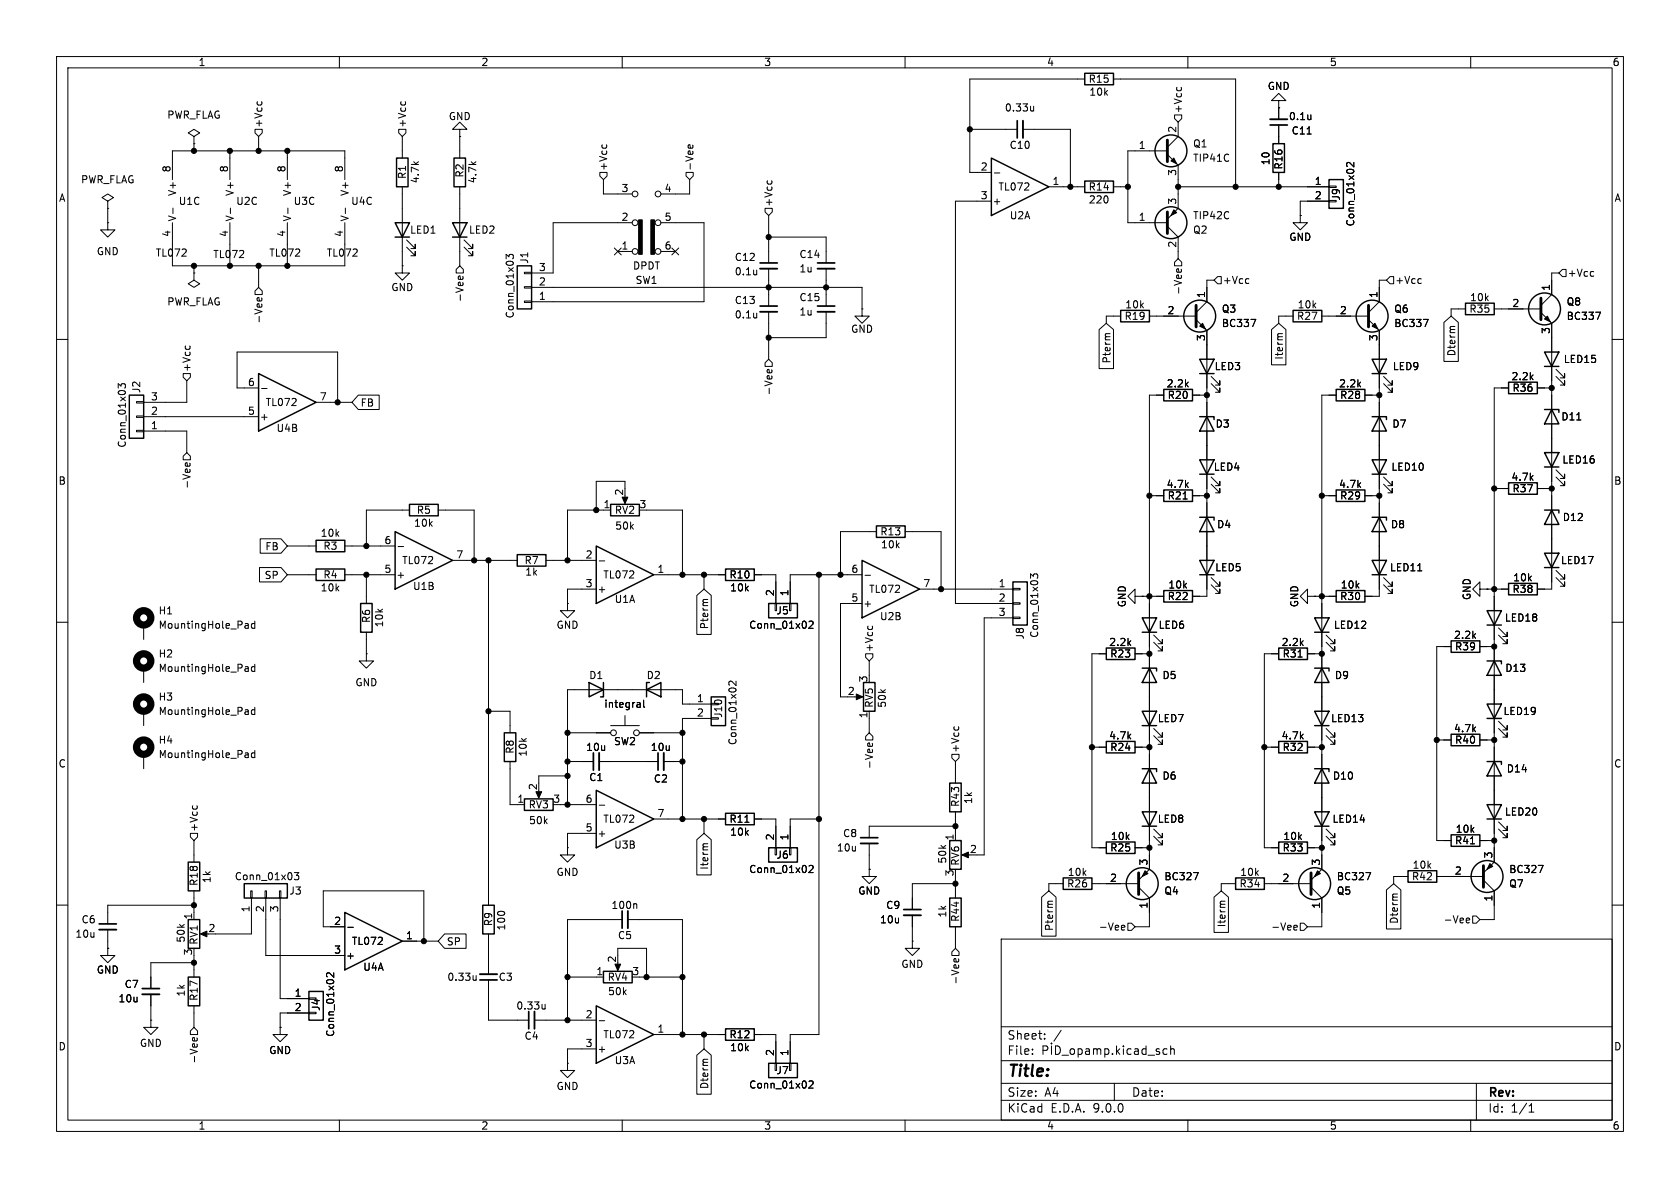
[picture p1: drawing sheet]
<svg xmlns="http://www.w3.org/2000/svg" width="297mm" height="210mm" viewBox="0 0 297 210" stroke-linecap="round" stroke-linejoin="round" font-family="sans-serif">
<g fill="none" stroke="#000" stroke-width=".18">
<path d="M10 10h277v190h-277zM12 12h273v186h-273zM45.5 18v.1M46.2 18l.1 .1M60 10v2M70.9 18v.1M71.6 18l.1 .1M110 10v2M160 10v2M182.7 18.8v.8M182.7 19.5l-.3 .1M191.8 14h-20.4v16.5h3.9"/>
<path d="M196.8 14h21.6v19M208.1 15.4l-.1 .2M208.8 15.4l.1 .2M210 10v2M226.1 17.8h1.2l-1.2-1.3-1.3 1.3h1.3v1.3M226.1 19.1h.1M226.1 19.1v2M260 10v2M19 39.4v1.2h1.3l-1.3 1.3-1.2-1.3h1.2M19 39.4h.1M19 35.6l1.1-.7-1.1-.6-1 .6 1 .7v1.2M19 36.8h.1"/>
<path d="M19 36.8v2.6M30.5 31.8v-5.1h30.5v5.1M30.5 39.4v7.6h30.5v-7.6M30.6 36.8v1M34.3 24.1l1-.6-1-.6-1 .6 1 .6v1.3M34.3 25.4h.1M34.3 25.4v1.3M40.6 26.7v5.1M40.6 39.4v7.6M40.7 36.8v1M45.1 22.9h1.3v.6l-.7 .6-.6-.6zM45.7 24.1v2.6"/>
<path d="M50.8 26.7v5.1M50.8 39.4v7.6M50.9 36.8v1M61.1 36.8v1M70.5 22.9h1.3v.6l-.7 .6-.6-.6zM71.1 24.1v3.8M71.1 33v14M81.3 22.9h1.2l-1.2-1.3-1.3 1.3h1.3v1.2M81.3 24.1h.1M81.3 24.1v3.8M81.3 33v14M106 30.5h1.3v.6l-.6 .7-.7-.7z"/>
<path d="M106.5 25.6l-.1 .1M106.7 31.8v2.5h5.1M107.2 25.6l.1 .1M111.8 39.4h-14v8.9h-3.8M116.8 39.4h7.7v13.9h-30.5M121.3 30.5h1.3v.6l-.7 .7-.6-.7zM121.7 26v-.3l.3-.1 .1 .6M121.9 31.8v2.5h-5.1M122.4 25.7l.1 .3M135.3 36.8h1.2v.7l-.6 .6-.6-.6zM135.7 31.9l-.1 .2M135.9 38.1v8.4"/>
<path d="M136.4 31.9l.1 .2M171.4 22.9h8.4M175.3 35.6h-6.4v71.1h10.2M175.8 30.6h1M180.8 22.9h8.4v10.1M185.4 33h6.4M196.8 33h2.6M206.4 26.7h-7v12.7h7M206.4 27.3l1.9 1.9v7.6l-1.9 1.9M207.6 20.3h1.3v.7l-.6 .6-.7-.6zM208.3 33h26.6M208.3 21.6v2.5l-1.9 1.9"/>
<path d="M226.1 22.1v3.3M226.1 30.5v2.5M229.9 38.1v1.3h1.2l-1.2 1.2-1.3-1.2h1.3M229.9 38.1h.1M231.1 23.7h.7M231.7 20.3v.9M231.7 21v.1M234.9 32.9h1.3v.2h-1.3zM234.9 35.4h1.3v.3h-1.3zM234.9 35.6h-5v2.5M239.3 28.7v.8l-.9-.8-.3 .3 .1 .4M34.3 48.3v1.2l1 .7-1 .6-1-.6 1-.7"/>
<path d="M34.3 48.3h.1M34.3 47v1.3M45.1 51.4l.6-.6 .7 .6v.7h-1.3zM45.5 53v-.3l.3-.1 .1 .6M45.7 47v3.8M46.2 52.7l.1 .3M71.1 47v1.3h1.3l-1.3 1.2-1.3-1.2h1.3M71.1 47h.1M71.9 43.7l1.5 1.5v-.7v.7h-.8M71.9 42.4l1.5 1.5v-.7v.7h-.8M81 49.2l.1-.3 .2-.1 .1 .6M81.3 47l.6 .6v.7h-1.3v-.7z"/>
<path d="M81.8 48.9l.1 .3M82 43.7l1.6 1.5v-.7v.7h-.8M82 42.4l1.6 1.5v-.7v.7h-.8M89.5 45.8v-.8l.5 .4 .1-.4h.5l.1 .2-.1 .6M92.7 53.2h1.3v.3h-1.3zM92.7 50.7h1.3v.2h-1.3zM92.7 48.1h1.3v.3h-1.3zM94 50.8h58.4v3.8M108.6 43.8l1.2 1.3M109.2 44.5h2.6M109.8 43.8l-1.2 1.3M116.8 44.5h2.6"/>
<path d="M118.8 43.8l1.2 1.3M120 43.8l-1.2 1.3M133.8 47.7v.9M133.8 55.4v.8M133.8 56.1h-.1M133.8 48.5h-.1M135.9 47.5v6.6M135.9 55.1v8.4M135.9 41.9h10.1v4.6M146 47.5v6.6M146 55.1v4.6h-10.1M152.4 54.6v1.3h1.3l-1.3 1.3-1.3-1.3h1.3"/>
<path d="M152.4 54.6h.1M194.3 58.3l1.3-1.1 1.3 1.1v6.9h-2.6zM196.3 59h-.7l-.2 .2M198.1 55.9h-2.5v1.3M203.2 55.9h8.3M206.4 40l1.9 1.9v3.8M208 47.9l.1-.3 .2-.1 .1 .6M208.3 45.7l.6 .7v.6h-1.3v-.6zM208.8 47.6l.1 .3M211.5 56.5l1.9 1.9v47h-2.6M214.6 49.5h-1.2v3.8l-1.9 1.9M215.3 48.9h.6v1.3h-.6l-.7-.7z"/>
<path d="M220.7 49.3h.1M220.8 50l-.1 .1M221.2 56.5h.8l-.5 1.2M224.8 58.3l1.3-1.1 1.2 1.1v6.2h-2.5zM226.7 59h-.6l-.2 .2M228.6 55.9h-2.5v1.3M233.7 55.9h8.2M241.9 56.5l1.9 1.9v47h-2.5M245.1 49.5h-1.3v3.8l-1.9 1.9M245.7 48.9h.7v1.3h-.7l-.6-.7zM251.1 49.3h.2M251.3 50l-.2 .1"/>
<path d="M251.6 56.5h.9l-.6 1.2M255.3 57l1.2-1.1 1.3 1.1v6.9h-2.5zM257.2 57.7l-.8 .1M259.1 54.6h-2.6v1.3M264.2 54.6h8.2M272.4 55.2l1.9 2v46.9h-2.5M275.6 48.3h-1.3v3.8l-1.9 1.9M276.2 47.6h.7v1.3h-.7l-.6-.6zM281.6 48l.1 .1M281.7 48.8h-.1M282.1 55.2h.9l-.6 1.3M10 60h2"/>
<path d="M20.9 68.6v-.8l.5 .5 .1-.4h.5l.2 .2-.2 .5M24.1 76.1h1.3v.2h-1.3zM24.1 73.5h1.3v.3h-1.3zM24.1 71h1.3v.2h-1.3zM25.4 73.7h20.3M25.4 76.2h7.6v3.8M32.4 66h1.3v.7l-.7 .6-.6-.6zM32.8 61.2v.1M33 67.3v3.8h-7.6M33.5 61.2l.1 .1M45.7 68.6h-3.8v-6.4h17.8v8.9M46.2 68.7h1"/>
<path d="M55.9 71.1h6.3M63.3 69.8h3.7v2.6h-3.7l-1.1-1.3zM135.6 65.7l.1-.3 .2-.1 .1 .6M135.9 63.5l.6 .6v.7h-1.2v-.7zM136.4 65.4l.1 .3M205.7 69.9h-2.5v83.8l-1.9 1.9M210.8 69.9h2.6M214.1 67.8l1.5 1.5v-.7v.7h-.7M214.1 66.5l1.5 1.6v-.8v.8h-.7M236.2 69.9h-2.5v83.8l-1.9 1.9M241.3 69.9h2.5M244.6 67.8l1.5 1.5v-.7v.7h-.7"/>
<path d="M244.6 66.5l1.5 1.6v-.8v.8h-.7M266.7 68.6h-2.5v83.8l-1.9 1.9M271.8 68.6h2.5M275.1 66.5l1.5 1.6v-.8v.8h-.8M275.1 65.3l1.5 1.5v-.8v.8h-.8M278.8 74.2h.7M285 60h2M32.8 82.2v-.3l.3-.1 .1 .6M33 80l.7 .6v.7h-1.3v-.7zM33.5 81.9l.1 .3M46 95.2h3.7l1.1 1.3-1.1 1.3h-3.7zM50.8 96.5h5.1"/>
<path d="M61 96.5h8.8M70.4 96.6h.9M72.4 90.2h-7.6v6.3M77.5 90.2h6.3v8.9M80 99.1h11.4M86.4 99.1v60.9M96.5 99.1h8.9M105.9 99.2h1M107.9 90.2h-7.6v8.9M110.5 86.4v-1.3h-5.1v5.1M110.5 87.6v1M114.3 90.2h6.3v11.4"/>
<path d="M154.9 94h-6.3v7.6M160 94h6.4v10.1M203.2 87.6h2.5M209.2 88.2h.7M210.8 87.6h2.6M214.1 85.6l1.5 1.5v-.7v.7h-.7M214.1 84.3l1.5 1.6v-.8v.8h-.7M233.7 87.6h2.5M241.3 87.6h2.5M244.6 85.6l1.5 1.5v-.7v.7h-.7M244.6 84.3l1.5 1.6v-.8v.8h-.7M264.2 86.4h2.5"/>
<path d="M271.8 86.4h2.5M275.1 84.3l1.5 1.6v-.8v.8h-.8M275.1 83.1l1.5 1.5v-.8v.8h-.8M10 110h2M25.4 110.5v2.5M25.4 118.1v2.6M43.5 110.2l.3 .1 .1 .8M43.5 117.8l.3 .1 .1 .8M43.9 111l-.4 .1M43.9 118.6l-.4 .1M43.9 118.1l-.4 .1M43.9 110.5l-.4 .1"/>
<path d="M45 110.3l-.3-.1-.3 .3 .2 .5h.4M45 117.9l-.3-.1-.3 .3 .2 .5h.4M45 109.8v1.3M45 117.4v1.3M45.9 100.3h3.8l1.1 1.3-1.1 1.3h-3.8zM50.8 101.6h5.1M61 101.6h8.8M64.8 115.6v1.2h1.2l-1.2 1.3-1.3-1.3h1.3M64.8 115.6h.1M64.8 101.6v5.1M64.8 111.8v3.8M100.3 106.7v1.3h1.3l-1.3 1.2-1.2-1.2h1.2"/>
<path d="M100.3 106.7h.1M105.4 104.1h-5.1v2.6M115.6 101.6h12.7M123.2 105.3l1.3-1.2 1.2 1.2v6.8h-2.5zM124.5 101.6v2.5M125.1 106h-.6l-.2 .2M133.3 101.6h3.9v5.1M137 106.7h.3v1.3h-.3zM139.6 106.7h.2v1.3h-.2zM143 109.9l.5-.1 .3 .4-.8 .9h.8M144.8 101.6v81.3h-5.1v5.1M152.4 101.6h-12.7v5.1"/>
<path d="M152.4 106.7h-3.8v16.5h1.3M152.9 101.7h1M153 115.6h1.3v.6l-.6 .6-.7-.6zM153.5 110.7l-.1 .1M153.7 116.8v2.6M154.2 110.7v.1M162.6 104.1h16.5M179.1 104h1.2v.3h-1.2zM179.1 106.6h1.2v.2h-1.2zM179.1 109.1h1.2v.2h-1.2zM179.1 109.2h-5.1v41.9h-1.3M182.2 102.2v-.8l.5 .5 .1-.4h.5l.2 .2-.2 .5"/>
<path d="M195.6 115.6h-2.6v34.3h2.6M200.7 105.4v-1.3l-1.3 1.3 1.3 1.3v-1.3h1.2M200.7 115.6h2.5M201.9 105.4h.1M201.9 105.4h3.8M204 113.5l1.5 1.6v-.8v.8h-.8M204 112.3l1.5 1.5v-.8v.8h-.8M214.1 103.4l1.5 1.5v-.8v.8h-.7M214.1 102.1l1.5 1.5v-.7v.7h-.7M226.1 115.6h-2.6v34.3h2.6M229.5 116.1h.7M231.1 105.4v-1.3l-1.2 1.3 1.2 1.3v-1.3h1.3"/>
<path d="M231.1 115.6h2.6M232.4 105.4h.1M232.4 105.4h3.8M234.4 113.5l1.6 1.6v-.8v.8h-.8M234.4 112.3l1.6 1.5v-.8v.8h-.8M244.6 103.4l1.5 1.5v-.8v.8h-.7M244.6 102.1l1.5 1.5v-.7v.7h-.7M250.6 100.9h.8M256.5 114.3h-2.5v34.3h2.5M261.6 104.1v-1.2l-1.3 1.2 1.3 1.3v-1.3h1.3M261.6 114.3h2.6M262.9 104.1h.1"/>
<path d="M262.9 104.1h3.8M264.9 112.3l1.5 1.5v-.8v.8h-.7M264.9 111l1.5 1.5v-.7v.7h-.7M275.1 102.1l1.5 1.5v-.7v.7h-.8M275.1 100.8l1.5 1.6v-.8v.8h-.8M285 110h2M25.4 125.7v2.6M25.4 133.4v2.5M43.5 125.5h.3l.1 .8M43.5 133.1h.3l.1 .8M43.9 133.9h-.4M43.9 133.4h-.4"/>
<path d="M43.9 126.2l-.4 .1M43.9 125.8h-.4M45 125.5h-.3l-.3 .2 .2 .5h.4M45 133.1h-.3l-.3 .2 .2 .6h.4M45 125v1.3M45 132.7v1.2M86.4 125.7h3.8v3.8M90.2 134.6v7.6h2.5M95.2 139.7v1M100.3 134.6h4.6M100.3 129.5h7.6M100.3 137.2h-5.1v1.2"/>
<path d="M105.9 134.6h10.4M107.9 128.3h5.1M110.5 126.5v1.8M113 124.2l.2 .2v.6M113 129.5h7.6M113.2 125h-.4M113.2 124.5l-.4 .1M113.8 123.8v1.1l.2 .1M117.3 134.6h3.3M125.7 124.3h1.3v.3h-1.3zM125.7 126.9h1.3v.2h-1.3zM125.7 124.5h-5.1v-2.6h-20.3v20.3"/>
<path d="M125.7 127h-5.1v17.8M130.1 120.4v.8l-.9-.8-.4 .2 .2 .5M151.1 123.2h1M153.4 131.8l.1-.4 .2-.1 .1 .6M153.7 129.5l.6 .7v.6h-1.3v-.6zM153.7 125.7v3.8M154.2 131.4v.4M168.3 133.4h1.2v.6l-.6 .6-.6-.6zM168.7 128.5l-.1 .1M168.9 134.6v3.8M169.4 128.5l.1 .1M193 132.1h2.6"/>
<path d="M200.7 132.1h2.5M204 130l1.5 1.6v-.8v.8h-.8M204 128.8l1.5 1.5v-.8v.8h-.8M223.5 132.1h2.6M231.1 132.1h2.6M234.4 130l1.6 1.6v-.8v.8h-.8M234.4 128.8l1.6 1.5v-.8v.8h-.8M254 130.8h2.5M261.6 130.8h2.6M264.9 128.8l1.5 1.5v-.8v.8h-.7M264.9 127.5l1.5 1.5v-.7v.7h-.7M33.7 147.3h1.2v.7l-.6 .6-.6-.6z"/>
<path d="M34.1 142.4l-.1 .2M34.3 148.6v3.8M34.3 157.5v5.1M34.8 142.4l.1 .2M44.3 157.5h.3v1.3h-.3zM44.4 158.8v6.3h-6.3M46.9 157.5h.2v1.3h-.2zM47 158.8v10.1h14M49.4 157.5h.3v1.3h-.3zM49.5 158.8v17.7h5.1M52 154.2h.8l-.4 .5 .4 .2v.5l-.2 .1-.6-.1M99.1 142.2h6.3"/>
<path d="M100.3 149.9v1.2h1.3l-1.3 1.3-1.2-1.3h1.2M100.3 149.9h.1M105.4 147.3h-5.1v2.6M105.9 142.3h1M112.4 159.8l.2 .1v.7M115.6 144.8h12.7M123.2 148.4l1.3-1.1 1.2 1.1v6.3h-2.5zM124.5 144.8v2.5M125.1 149.2h-.6l-.2 .1M131.7 145.4h.7M133.3 144.8h3.9v5.1M137 149.9h.3v1.2h-.3z"/>
<path d="M139.6 149.9h.2v1.2h-.2zM143 153.1l.5-.1 .3 .3-.8 .9h.8M144.8 144.8h-5.1v5.1M153.7 153.7v1.2h1.2l-1.2 1.3-1.3-1.3h1.3M153.7 153.7h.1M153.7 149.1v4.6M168.9 146.1h-15.2v2M168.9 156.2h-7.6v4.6M168.9 143.5v5.1M168.9 154.9v3.9M170.4 151.1h1M184.1 158.6l1.3-1.1 1.3 1.1v6.9h-2.6z"/>
<path d="M186.1 159.3h-.7l-.2 .2M188 156.2h-2.6v1.3M193 156.2h8.3M200.7 149.9h2.5M201.3 156.8l1.9 2v5h-2.5M204 147.8l1.5 1.6v-.8v.8h-.8M204 146.6l1.5 1.5v-.8v.8h-.8M211 154.2h.8l-.5 1.3M214.6 158.6l1.3-1.1 1.3 1.1v6.2h-2.6zM216.6 159.3h-.7l-.2 .2M218.4 156.2h-2.5v1.3M223.5 156.2h8.3"/>
<path d="M231.1 149.9h2.6M231.8 156.8l1.9 2v5h-2.6M234.4 147.8l1.6 1.6v-.8v.8h-.8M234.4 146.6l1.6 1.5v-.8v.8h-.8M241.5 154.2h.8l-.5 1.3M245.1 157.3l1.3-1.1 1.3 1.1v6.9h-2.6zM247.1 158l-.8 .1M248.9 154.9h-2.5v1.3M254 154.9h8.3M260 149.2h.7M261.6 148.6h2.6M262.3 155.6l1.9 1.9v5.1h-2.6"/>
<path d="M264.9 146.6l1.5 1.5v-.8v.8h-.7M264.9 145.3l1.5 1.5v-.7v.7h-.7M272 153h.8l-.5 1.2M10 160h2M19 167.6v1.3h1.3l-1.3 1.3-1.2-1.3h1.2M19 167.6h.1M19 164.3v3.3M26.7 175.8v4.5M34.3 168.9v3.8M34.3 177.8v3.8M34.3 170.2h-7.6v4.6M34.3 160h-15.3v3.3"/>
<path d="M35.8 165.1h1M54.6 176.4h1.3v.3h-1.3zM54.6 178.9h1.3v.3h-1.3zM54.6 179.1h-5.1v2.5M59 172v.8l-.9-.8-.4 .2 .2 .5M61 163.8h-3.9v-6.3h17.8v8.9M61.5 163.9h1M71.1 166.4h6.4M78.6 165.1h3.8v2.5h-3.8l-1.1-1.2zM84.2 172.5v.8M84.2 173.2l-.4 .1M86.4 165.1v7.1"/>
<path d="M86.4 173.2v7.1h7.1M96.4 177.5v.9M96.4 178.3l-.4 .1M100.3 172.7h6.4M109.2 168.9v-1.3h5.1v5.1M109.2 170.2v1M110 162.6h-9.7v17.7M111 162.6h9.6v20.3M113 172.7h7.6M161.3 166.4v1.2h1.3l-1.3 1.3-1.3-1.3h1.3M161.3 166.4h.1M161.3 161.8v4.6"/>
<path d="M168.6 169.9l.1-.4 .2-.1 .2 .6M168.9 167.6l.6 .7v.6h-1.2v-.6zM168.9 163.8v3.8M169.4 169.5l.1 .4M177 166h108v32h-108zM198.4 163.6h.4l.1 .3-.6 .1M198.8 164.3l-.4 .1M199.4 163.2h.6l.7 .6-.7 .7h-.6zM228.9 163.6h.4v.3l-.6 .1M229.3 164.3l-.4 .1M229.9 163.2h.6l.6 .6-.6 .7h-.6zM259.4 162.3l.4 .1v.2l-.6 .1"/>
<path d="M259.8 163.1h-.4M260.3 161.9h.7l.6 .7-.6 .6h-.7zM285 160h2M26.7 180.3v1.3h1.2l-1.2 1.3-1.3-1.3h1.3M26.7 180.3h.1M34 183.8l.1-.3 .2-.1 .1 .6M34.3 181.6l.6 .6v.7h-1.2v-.7zM34.8 183.5l.1 .3M49.5 181.6v1.3h1.3l-1.3 1.3-1.2-1.3h1.2M49.5 181.6h.1M60 198v2M94.5 180.3h10.9"/>
<path d="M100.3 188v1.2h1.3l-1.3 1.3-1.2-1.3h1.2M100.3 188h.1M105.4 185.4h-5.1v2.6M105.9 180.4h1M110 198v2M115.6 182.9h12.7M123.2 186.5l1.3-1.1 1.2 1.1v6.9h-2.5zM124.5 182.9v2.5M125.1 187.3h-.8M133.3 182.9h3.9v5.1M137 188h.3v1.2h-.3zM139.6 188h.2v1.2h-.2z"/>
<path d="M143 191.2l.5-.1 .3 .3-.8 .9h.8M160 198v2M177 194.5h108M177 191.5h108M177 187.5h108M177 181.5h108M182.5 186.3v.1M182.5 185.5v.1M184.4 185.7l.7-.1 .1-.2v-.4l-.2-.1h-.6v1.5M184.7 183.6v.1M184.7 182.8v.1M185.9 184.9v1.5"/>
<path d="M186.6 184.9a.76 .76 0 0 1 .9 .7 .76 .76 0 0 1-.9 .8zM187.6 182.1l-1.3 2M187.7 186.5h1.2M189.3 185.5l.4-.1 .3 .3v.4l-.3 .3-.4-.1-.1-.2v-.4zM190.6 185.5l.4-.1 .3 .3v.4l-.1 .2h-.6M190.6 185.4v1.5M192 185.5h.5l.1 .9M192.6 185.8h-.5a.29 .29 0 0 0-.2 .3 .29 .29 0 0 0 .2 .3l.5-.1M193.3 185.5l.4-.1 .3 .2M193.3 185.4v1M194 185.6l.2-.2 .3 .1 .1 .9M194 185.6v.8"/>
<path d="M195.3 185.5l.4-.1 .3 .3v.4l-.1 .2h-.6M195.3 185.4v1.5M196.7 186.3v.1M197 191.5v3M197.4 184.9v1.5M197.5 185.8l.5 .6M198 185.4l-.6 .6M198.6 184.9v.1M198.6 185.4v1M200 185.5l-.5-.1-.3 .3v.4l.2 .2h.6M200.6 185.5h.6v.9M201.2 185.8h-.5a.29 .29 0 0 0-.2 .3 .29 .29 0 0 0 .2 .3l.5-.1"/>
<path d="M202.6 185.5l-.4-.1-.3 .3v.4l.1 .2h.6M202.6 184.9v1.5M203 186.5h1.1M205 185.5l-.4-.1-.2 .2 .1 .2 .5 .2v.3h-.6M206.3 185.5l-.4-.1-.3 .3v.4l.1 .2h.6M207 185.5l.2-.1 .3 .1 .1 .9M207 184.9v1.5M210 198v2M260 198v2M261 191.5v6.5M270.3 196.6h.9M270.3 195.5l.4-.4v1.5"/>
<circle cx="112.3" cy="39.4" r=".51"/>
<circle cx="112.3" cy="34.3" r=".51"/>
<circle cx="116.3" cy="39.4" r=".51"/>
<circle cx="116.3" cy="34.3" r=".51"/>
<circle cx="112.3" cy="44.5" r=".51"/>
<circle cx="116.3" cy="44.5" r=".51"/>
<circle cx="108.5" cy="129.5" r=".51"/>
<circle cx="112.5" cy="129.5" r=".51"/>
</g>
<g fill="none" stroke="#000" stroke-width=".25">
<path d="M191.8 13h5v2h-5zM69.8 39.4h2.6l-1.3 2.5zM70.1 27.9h2v5.1h-2zM80 39.4h2.5l-1.2 2.5zM80.3 27.9h2v5.1h-2zM175.3 27.9l10.1 5.1-10.1 5.1zM191.8 32h5v2h-5zM225 25.4h2.1v5.1h-2.1zM234.9 31.8h2.6v5h-2.6zM69.8 41.9h2.6M80 41.9h2.5M91.4 47h2.6v7.6h-2.6z"/>
<path d="M198.1 54.9h5.1v2h-5.1zM228.6 54.9h5.1v2h-5.1zM259.1 53.6h5.1v2h-5.1zM22.9 69.9h2.5v7.6h-2.5zM45.7 66l10.2 5.1-10.2 5.1zM205.7 68.8h5.1v2.1h-5.1zM212.1 73.7h2.5v.5M212.1 63.5h2.5l-1.2 2.5zM212.1 66h2.5M213.4 73.7l1.2 2.5h-2.5zM236.2 68.8h5.1v2.1h-5.1zM242.6 73.7h2.5v.5"/>
<path d="M242.6 63.5h2.5l-1.3 2.5zM242.6 66h2.5M243.8 73.7l1.3 2.5h-2.5zM266.7 67.6h5.1v2h-5.1zM273 62.2h2.6l-1.3 2.6zM273 72.4h2.6v.5M273 64.8h2.6M274.3 72.4l1.3 2.5h-2.6zM55.9 95.5h5.1v2h-5.1zM69.8 94l10.2 5.1-10.2 5zM72.4 89.2h5.1v2h-5.1zM91.4 98h5.1v2.1h-5.1z"/>
<path d="M105.4 96.5l10.2 5.1-10.2 5.1zM107.9 89.2h5.1v2h-5.1zM152.4 99.1l10.2 5-10.2 5.1zM154.9 93h5.1v2h-5.1zM205.7 86.6h5.1v2h-5.1zM212.1 91.4h2.5v.5M212.1 81.3h2.5l-1.2 2.5zM212.1 99.1h2.5l-1.2 2.5zM212.1 83.8h2.5M213.4 91.4l1.2 2.6h-2.5zM236.2 86.6h5.1v2h-5.1zM242.6 99.1h2.5l-1.3 2.5z"/>
<path d="M242.6 91.4h2.5v.5M242.6 81.3h2.5l-1.3 2.5zM242.6 83.8h2.5M243.8 91.4l1.3 2.6h-2.5zM266.7 85.3h5.1v2.1h-5.1zM273 90.2h2.6v.5M273 97.8h2.6l-1.3 2.5zM273 80h2.6l-1.3 2.6zM273 82.6h2.6M274.3 90.2l1.3 2.5h-2.6zM55.9 100.6h5.1v2h-5.1zM63.8 106.7h2v5.1h-2z"/>
<path d="M128.3 100.6h5v2h-5zM135.9 106.7h5.1v2.5h-5.1zM179.1 102.9h2.5v7.6h-2.5zM195.6 114.6h5.1v2h-5.1zM201.9 118.1h2.6v.5M201.9 109.2h2.6l-1.3 2.6zM201.9 111.8h2.6M203.2 118.1l1.3 2.6h-2.6zM205.7 104.4h5.1v2h-5.1zM212.1 101.6h2.5M226.1 114.6h5v2h-5zM232.4 109.2h2.5l-1.2 2.6z"/>
<path d="M232.4 118.1h2.5v.5M232.4 111.8h2.5M233.7 118.1l1.2 2.6h-2.5zM236.2 104.4h5.1v2h-5.1zM242.6 101.6h2.5M256.5 113.3h5.1v2h-5.1zM262.9 108h2.5l-1.2 2.5zM262.9 116.8h2.5v.5M262.9 110.5h2.5M264.2 116.8l1.2 2.6h-2.5zM266.7 103.1h5.1v2.1h-5.1zM273 100.3h2.6"/>
<path d="M89.2 129.5h2v5.1h-2zM104.1 120.7l2.6 1.2-2.6 1.3zM105.4 139.7l10.2 5.1-10.2 5.1zM106.7 120.7v2.5h-.5M114.3 121.9l2.5-1.2v2.5zM114.8 120.7h-.5v2.5M125.7 123.2h2.6v5.1h-2.6zM152.7 120.7h2v5h-2zM167.9 138.4h2v5.1h-2zM195.6 131.1h5.1v2h-5.1zM201.9 125.7h2.6l-1.3 2.6zM201.9 135.9h2.6v.5"/>
<path d="M201.9 128.3h2.6M203.2 135.9l1.3 2.5h-2.6zM226.1 131.1h5v2h-5zM232.4 135.9h2.5v.5M232.4 125.7h2.5l-1.2 2.6zM232.4 128.3h2.5M233.7 135.9l1.2 2.5h-2.5zM256.5 129.8h5.1v2h-5.1zM262.9 134.6h2.5v.5M262.9 124.5h2.5l-1.2 2.5zM262.9 127h2.5M264.2 134.6l1.2 2.6h-2.5z"/>
<path d="M33.3 152.4h2v5.1h-2zM43.2 156.2h7.6v2.6h-7.6zM92.7 141.2h5.1v2.1h-5.1zM128.3 143.8h5v2h-5zM135.9 149.9h5.1v2.5h-5.1zM167.9 148.6h2v5.1h-2zM167.9 158.8h2v5h-2zM188 155.2h5v2h-5zM195.6 148.8h5.1v2.1h-5.1zM201.9 143.5h2.6l-1.3 2.6zM201.9 146.1h2.6M218.4 155.2h5.1v2h-5.1z"/>
<path d="M226.1 148.8h5v2.1h-5zM232.4 143.5h2.5l-1.2 2.6zM232.4 146.1h2.5M248.9 153.9h5.1v2.1h-5.1zM256.5 147.6h5.1v2h-5.1zM262.9 142.2h2.5l-1.2 2.6zM262.9 144.8h2.5M33.3 172.7h2v5.1h-2zM33.3 162.6h2v5h-2zM54.6 175.3h2.5v5h-2.5zM61 161.3l10.1 5.1-10.1 5.1zM85.3 160h2.1v5.1h-2.1z"/>
<path d="M105.4 177.8l10.2 5.1-10.2 5.1zM106.7 171.7h5.1v2h-5.1zM128.3 181.9h5v2h-5zM135.9 188h5.1v2.5h-5.1z"/>
<circle cx="207" cy="26.7" r="2.82"/>
<circle cx="207" cy="39.4" r="2.82"/>
<circle cx="212.1" cy="55.9" r="2.82"/>
<circle cx="242.6" cy="55.9" r="2.82"/>
<circle cx="273" cy="54.6" r="2.82"/>
<circle cx="201.9" cy="156.2" r="2.82"/>
<circle cx="232.4" cy="156.2" r="2.82"/>
<circle cx="262.9" cy="154.9" r="2.82"/>
</g>
<g fill="#000" stroke="#000" stroke-width=".18">
<path d="M207 28.4l.5-.5 .5 1.1zM207.5 37.1l.5 .5-1 .5zM112.9 38.9h.6v6.1h-.6zM115.1 38.9h.6v6.1h-.6zM212.1 57.7l.5-.5 .5 1zM243.1 57.2l.5 1-1-.5zM273 56.4l.6-.5 .5 1zM110 87.9h1l-.5 1.1zM151.4 122.7l1.1 .5-1.1 .5zM94.7 140h1.1l-.6 1.1zM170.1 151.1l1.1-.5v1zM202.4 153.9l.5 .5-1 .5z"/>
<path d="M232.9 153.9l.5 .5-1 .5zM263.4 152.7l.5 .5-1 .5zM35.4 165.1l1.2-.5v1zM108.7 170.4h1l-.5 1.2z"/>
<circle cx="34.3" cy="26.7" r=".46"/>
<circle cx="40.6" cy="26.7" r=".46"/>
<circle cx="45.7" cy="26.7" r=".46"/>
<circle cx="50.8" cy="26.7" r=".46"/>
<circle cx="171.4" cy="22.9" r=".46"/>
<circle cx="189.2" cy="33" r=".46"/>
<circle cx="199.4" cy="33" r=".46"/>
<circle cx="208.3" cy="33" r=".46"/>
<circle cx="218.4" cy="33" r=".46"/>
<circle cx="226.1" cy="33" r=".46"/>
<circle cx="34.3" cy="47" r=".46"/>
<circle cx="40.6" cy="47" r=".46"/>
<circle cx="45.7" cy="47" r=".46"/>
<circle cx="50.8" cy="47" r=".46"/>
<circle cx="135.9" cy="41.9" r=".46"/>
<circle cx="135.9" cy="59.7" r=".46"/>
<circle cx="135.9" cy="50.8" r=".46"/>
<circle cx="146" cy="50.8" r=".46"/>
<circle cx="59.7" cy="71.1" r=".46"/>
<circle cx="213.4" cy="69.9" r=".46"/>
<circle cx="243.8" cy="69.9" r=".46"/>
<circle cx="274.3" cy="68.6" r=".46"/>
<circle cx="64.8" cy="96.5" r=".46"/>
<circle cx="83.8" cy="99.1" r=".46"/>
<circle cx="86.4" cy="99.1" r=".46"/>
<circle cx="100.3" cy="99.1" r=".46"/>
<circle cx="105.4" cy="90.2" r=".46"/>
<circle cx="203.2" cy="87.6" r=".46"/>
<circle cx="213.4" cy="87.6" r=".46"/>
<circle cx="233.7" cy="87.6" r=".46"/>
<circle cx="243.8" cy="87.6" r=".46"/>
<circle cx="264.2" cy="86.4" r=".46"/>
<circle cx="274.3" cy="86.4" r=".46"/>
<circle cx="64.8" cy="101.6" r=".46"/>
<circle cx="120.6" cy="101.6" r=".46"/>
<circle cx="124.5" cy="101.6" r=".46"/>
<circle cx="144.8" cy="101.6" r=".46"/>
<circle cx="148.6" cy="101.6" r=".46"/>
<circle cx="166.4" cy="104.1" r=".46"/>
<circle cx="203.2" cy="105.4" r=".46"/>
<circle cx="203.2" cy="115.6" r=".46"/>
<circle cx="233.7" cy="105.4" r=".46"/>
<circle cx="233.7" cy="115.6" r=".46"/>
<circle cx="264.2" cy="104.1" r=".46"/>
<circle cx="264.2" cy="114.3" r=".46"/>
<circle cx="86.4" cy="125.7" r=".46"/>
<circle cx="100.3" cy="129.5" r=".46"/>
<circle cx="100.3" cy="134.6" r=".46"/>
<circle cx="100.3" cy="137.2" r=".46"/>
<circle cx="120.6" cy="134.6" r=".46"/>
<circle cx="120.6" cy="129.5" r=".46"/>
<circle cx="193" cy="132.1" r=".46"/>
<circle cx="203.2" cy="132.1" r=".46"/>
<circle cx="223.5" cy="132.1" r=".46"/>
<circle cx="233.7" cy="132.1" r=".46"/>
<circle cx="254" cy="130.8" r=".46"/>
<circle cx="264.2" cy="130.8" r=".46"/>
<circle cx="100.3" cy="142.2" r=".46"/>
<circle cx="120.6" cy="144.8" r=".46"/>
<circle cx="124.5" cy="144.8" r=".46"/>
<circle cx="144.8" cy="144.8" r=".46"/>
<circle cx="168.9" cy="156.2" r=".46"/>
<circle cx="168.9" cy="146.1" r=".46"/>
<circle cx="203.2" cy="149.9" r=".46"/>
<circle cx="233.7" cy="149.9" r=".46"/>
<circle cx="264.2" cy="148.6" r=".46"/>
<circle cx="34.3" cy="170.2" r=".46"/>
<circle cx="34.3" cy="160" r=".46"/>
<circle cx="74.9" cy="166.4" r=".46"/>
<circle cx="100.3" cy="172.7" r=".46"/>
<circle cx="114.3" cy="172.7" r=".46"/>
<circle cx="120.6" cy="172.7" r=".46"/>
<circle cx="100.3" cy="180.3" r=".46"/>
<circle cx="120.6" cy="182.9" r=".46"/>
<circle cx="124.5" cy="182.9" r=".46"/>
</g>
<g fill="none" stroke="#000" stroke-width=".3">
<path d="M179.8 21.3v3.1M224.5 22.1h3.1M134.4 54.1h3M134.4 46.5h3M144.5 54.1h3.1M144.5 46.5h3.1M104.9 133.1v3M116.3 133.1v3M152.1 148.1h3.1M17.5 163.3h3.1M25.1 174.8h3.1M84.8 173.2h3.1"/>
<path d="M93.5 178.8v3.1M110 161v3.1M159.8 160.8h3"/>
</g>
<g fill="none" stroke="#000" stroke-width=".33">
<path d="M180.8 21.3v3.1M224.5 21.1h3.1M134.4 55.1h3M134.4 47.5h3M144.5 55.1h3.1M144.5 47.5h3.1M105.9 133.1v3M117.3 133.1v3M152.1 149.1h3.1M17.5 164.3h3.1M25.1 175.8h3.1M84.8 172.2h3.1"/>
<path d="M94.5 178.8v3.1M111 161v3.1M159.8 161.8h3"/>
</g>
<path d="M206.4 24.8v3.8M206.4 37.5v3.8M211.5 54v3.8M241.9 54v3.8M272.4 52.7v3.8M201.3 154.3v3.8M231.8 154.3v3.8M262.3 153v3.8" fill="none" stroke="#000" stroke-width=".51"/>
<g fill="none" stroke="#000" stroke-width="1.3">
<circle cx="25.4" cy="109.2" r="1.27"/>
<circle cx="25.4" cy="116.8" r="1.27"/>
<circle cx="25.4" cy="124.5" r="1.27"/>
<circle cx="25.4" cy="132.1" r="1.27"/>
</g>
<text font-size="2.8" x="178" y="190.9">Title:</text>
<g font-size="2.1">
<text x="178" y="184">Sheet:</text>
<text x="186.2" y="184">/</text>
<text x="178" y="186.7">File:</text>
<text x="178" y="196.9">KiCad</text>
<text x="178" y="194.1">Size:</text>
<text x="184.7" y="194.1">A4</text>
<text x="185.7" y="196.9">E.D.A.</text>
<text x="193.3" y="196.9">9.0.0</text>
<text x="200" y="194.1">Date:</text>
<text x="263" y="194.3">Rev:</text>
<text x="263" y="196.9">Id:</text>
<text x="267.1" y="196.9">1/1</text>
</g>
<g font-size="1.8">
<text x="35" y="11.9">1</text>
<text x="85" y="11.9">2</text>
<text x="135" y="11.9">3</text>
<text x="185" y="11.9">4</text>
<text x="235" y="11.9">5</text>
<text x="285" y="11.9">6</text>
<text x="192.4" y="14.8">R15</text>
<text x="192.5" y="17.1">10k</text>
<text x="224" y="16.1">GND</text>
<text x="29.5" y="21.2">PWR_FLAG</text>
<text x="46.6" y="22.7" transform="rotate(-90 46.6 22.7)">+Vcc</text>
<text x="72" y="22.7" transform="rotate(-90 72 22.7)">+Vcc</text>
<text x="79.2" y="21.4">GND</text>
<text x="177.6" y="19.9">0.33u</text>
<text x="208" y="23.6" transform="rotate(-90 208 23.6)">2</text>
<text x="209.1" y="20.1" transform="rotate(-90 209.1 20.1)">+Vcc</text>
<text x="227.8" y="21.4">0.1u</text>
<text x="228.3" y="24">C11</text>
<text x="178.4" y="26.5">C10</text>
<text x="201.2" y="26.4">1</text>
<text x="210.8" y="26.3">Q1</text>
<text x="210.8" y="28.8">TIP41C</text>
<text x="224.6" y="29.3" transform="rotate(-90 224.6 29.3)">10</text>
<text x="10.3" y="35.9">A</text>
<text x="14.2" y="32.6">PWR_FLAG</text>
<text x="30.2" y="30.6" transform="rotate(-90 30.2 30.6)">8</text>
<text x="31.3" y="34.7" transform="rotate(-90 31.3 34.7)">V+</text>
<text x="40.4" y="30.6" transform="rotate(-90 40.4 30.6)">8</text>
<text x="41.5" y="34.7" transform="rotate(-90 41.5 34.7)">V+</text>
<text x="50.5" y="30.6" transform="rotate(-90 50.5 30.6)">8</text>
<text x="51.7" y="34.7" transform="rotate(-90 51.7 34.7)">V+</text>
<text x="60.7" y="30.6" transform="rotate(-90 60.7 30.6)">8</text>
<text x="61.8" y="34.7" transform="rotate(-90 61.8 34.7)">V+</text>
<text x="72" y="31.7" transform="rotate(-90 72 31.7)">R1</text>
<text x="74.3" y="32.5" transform="rotate(-90 74.3 32.5)">4.7k</text>
<text x="82.1" y="31.5" transform="rotate(-90 82.1 31.5)">R2</text>
<text x="84.4" y="32.5" transform="rotate(-90 84.4 32.5)">4.7k</text>
<text x="107.5" y="30.3" transform="rotate(-90 107.5 30.3)">+Vcc</text>
<text x="109.8" y="34">3</text>
<text x="117.4" y="34">4</text>
<text x="122.8" y="30.3" transform="rotate(-90 122.8 30.3)">-Vee</text>
<text x="173.3" y="35.3">3</text>
<text x="173.3" y="30.2">2</text>
<text x="176.4" y="33.9">TL072</text>
<text x="186" y="32.8">1</text>
<text x="192.4" y="33.9">R14</text>
<text x="208" y="31.2" transform="rotate(-90 208 31.2)">3</text>
<text x="226.9" y="30.1" transform="rotate(-90 226.9 30.1)">R16</text>
<text x="232.3" y="32.8">1</text>
<text x="232.3" y="35.3">2</text>
<text x="237.1" y="35.6" transform="rotate(-90 237.1 35.6)">J9</text>
<text x="285.3" y="35.9">A</text>
<text x="30.2" y="42" transform="rotate(-90 30.2 42)">4</text>
<text x="31.3" y="39.2" transform="rotate(-90 31.3 39.2)">V-</text>
<text x="31.5" y="36.4">U1C</text>
<text x="40.4" y="42" transform="rotate(-90 40.4 42)">4</text>
<text x="41.5" y="39.2" transform="rotate(-90 41.5 39.2)">V-</text>
<text x="41.7" y="36.4">U2C</text>
<text x="50.5" y="42" transform="rotate(-90 50.5 42)">4</text>
<text x="51.7" y="39.2" transform="rotate(-90 51.7 39.2)">V-</text>
<text x="51.8" y="36.4">U3C</text>
<text x="60.7" y="42" transform="rotate(-90 60.7 42)">4</text>
<text x="61.8" y="39.2" transform="rotate(-90 61.8 39.2)">V-</text>
<text x="62" y="36.4">U4C</text>
<text x="72.4" y="41.5">LED1</text>
<text x="82.8" y="41.5">LED2</text>
<text x="109.8" y="39.1">2</text>
<text x="117.4" y="39.1">5</text>
<text x="136.8" y="36.6" transform="rotate(-90 136.8 36.6)">+Vcc</text>
<text x="175.4" y="36.4">+</text>
<text x="178.4" y="39">U2A</text>
<text x="192.4" y="36.2">220</text>
<text x="201.2" y="39.1">1</text>
<text x="208" y="36.3" transform="rotate(-90 208 36.3)">3</text>
<text x="210.8" y="41.5">Q2</text>
<text x="210.8" y="39">TIP42C</text>
<text x="239.6" y="40.1" transform="rotate(-90 239.6 40.1)">Conn_01x02</text>
<text x="17" y="45.3">GND</text>
<text x="27.4" y="45.6">TL072</text>
<text x="37.6" y="45.8">TL072</text>
<text x="47.5" y="45.6">TL072</text>
<text x="57.7" y="45.6">TL072</text>
<text x="93.6" y="46.7" transform="rotate(-90 93.6 46.7)">J1</text>
<text x="109.8" y="44.2">1</text>
<text x="111.8" y="47.9">DPDT</text>
<text x="117.4" y="44.2">6</text>
<text x="129.8" y="46.3">C12</text>
<text x="141.2" y="45.8">C14</text>
<text x="208" y="43.9" transform="rotate(-90 208 43.9)">2</text>
<text x="227.8" y="42.8">GND</text>
<text x="69.1" y="51.7">GND</text>
<text x="82.1" y="53.5" transform="rotate(-90 82.1 53.5)">-Vee</text>
<text x="95.2" y="53.1">1</text>
<text x="95.2" y="50.5">2</text>
<text x="95.2" y="48">3</text>
<text x="112.3" y="50.4">SW1</text>
<text x="129.8" y="53.9">C13</text>
<text x="129.8" y="48.9">0.1u</text>
<text x="141.2" y="48.4">1u</text>
<text x="141.2" y="53.4">C15</text>
<text x="209.1" y="52.2" transform="rotate(-90 209.1 52.2)">-Vee</text>
<text x="213.1" y="52.8" transform="rotate(-90 213.1 52.8)">1</text>
<text x="216.1" y="50.4">+Vcc</text>
<text x="243.6" y="52.8" transform="rotate(-90 243.6 52.8)">1</text>
<text x="246.6" y="50.4">+Vcc</text>
<text x="259.8" y="53.4">10k</text>
<text x="274.1" y="51.5" transform="rotate(-90 274.1 51.5)">1</text>
<text x="277.1" y="49.1">+Vcc</text>
<text x="29.5" y="54.2">PWR_FLAG</text>
<text x="46.6" y="57.3" transform="rotate(-90 46.6 57.3)">-Vee</text>
<text x="91" y="56.4" transform="rotate(-90 91 56.4)">Conn_01x03</text>
<text x="129.8" y="56.5">0.1u</text>
<text x="141.2" y="56">1u</text>
<text x="150.4" y="59">GND</text>
<text x="198.7" y="56.7">R19</text>
<text x="198.8" y="54.7">10k</text>
<text x="206.3" y="55.6">2</text>
<text x="215.9" y="58">BC337</text>
<text x="215.9" y="55.5">Q3</text>
<text x="229.2" y="56.7">R27</text>
<text x="229.3" y="54.7">10k</text>
<text x="236.8" y="55.6">2</text>
<text x="246.4" y="58">BC337</text>
<text x="246.4" y="55.5">Q6</text>
<text x="259.7" y="55.5">R35</text>
<text x="267.3" y="54.4">2</text>
<text x="274.1" y="59.1" transform="rotate(-90 274.1 59.1)">3</text>
<text x="276.9" y="56.7">BC337</text>
<text x="276.9" y="54.2">Q8</text>
<text x="33.9" y="65.8" transform="rotate(-90 33.9 65.8)">+Vcc</text>
<text x="196.5" y="64.3" transform="rotate(-90 196.5 64.3)">Pterm</text>
<text x="213.1" y="60.4" transform="rotate(-90 213.1 60.4)">3</text>
<text x="214.6" y="65.6">LED3</text>
<text x="227" y="63.7" transform="rotate(-90 227 63.7)">Iterm</text>
<text x="243.6" y="60.4" transform="rotate(-90 243.6 60.4)">3</text>
<text x="246.1" y="65.6">LED9</text>
<text x="257.5" y="63.1" transform="rotate(-90 257.5 63.1)">Dterm</text>
<text x="276.4" y="64.4">LED15</text>
<text x="25" y="69.6" transform="rotate(-90 25 69.6)">J2</text>
<text x="26.6" y="70.9">3</text>
<text x="43.7" y="68.3">6</text>
<text x="46.9" y="72">TL072</text>
<text x="56.4" y="70.9">7</text>
<text x="136.8" y="70" transform="rotate(-90 136.8 70)">-Vee</text>
<text x="206.2" y="68.7">2.2k</text>
<text x="206.3" y="70.7">R20</text>
<text x="236.6" y="68.7">2.2k</text>
<text x="236.8" y="70.7">R28</text>
<text x="267.1" y="67.4">2.2k</text>
<text x="267.3" y="69.4">R36</text>
<text x="26.6" y="75.9">1</text>
<text x="26.6" y="73.4">2</text>
<text x="43.7" y="73.4">5</text>
<text x="45.8" y="74.5">+</text>
<text x="48.8" y="76.6">U4B</text>
<text x="63.7" y="72.1">FB</text>
<text x="214.8" y="75.8">D3</text>
<text x="246.1" y="75.8">D7</text>
<text x="275.9" y="74.5">D11</text>
<text x="22.5" y="79.2" transform="rotate(-90 22.5 79.2)">Conn_01x03</text>
<text x="214.5" y="83.4">LED4</text>
<text x="245.9" y="83.4">LED10</text>
<text x="276.1" y="82.1">LED16</text>
<text x="10.3" y="85.9">B</text>
<text x="33.9" y="86.5" transform="rotate(-90 33.9 86.5)">-Vee</text>
<text x="106.6" y="89.9">1</text>
<text x="110.2" y="87.7" transform="rotate(-90 110.2 87.7)">2</text>
<text x="113" y="89.9">3</text>
<text x="206.2" y="86.5">4.7k</text>
<text x="206.3" y="88.5">R21</text>
<text x="236.6" y="86.5">4.7k</text>
<text x="236.8" y="88.5">R29</text>
<text x="267.1" y="85.2">4.7k</text>
<text x="267.3" y="87.2">R37</text>
<text x="285.3" y="85.9">B</text>
<text x="56.6" y="95.1">10k</text>
<text x="73.1" y="93.3">10k</text>
<text x="73.6" y="91">R5</text>
<text x="108.6" y="91">RV2</text>
<text x="108.7" y="93.8">50k</text>
<text x="155.5" y="94.8">R13</text>
<text x="215.1" y="93.6">D4</text>
<text x="245.8" y="93.6">D8</text>
<text x="276.2" y="92.3">D12</text>
<text x="46.8" y="97.5">FB</text>
<text x="57.1" y="97.4">R3</text>
<text x="67.9" y="101.3">5</text>
<text x="67.9" y="96.3">6</text>
<text x="71" y="99.9">TL072</text>
<text x="80.6" y="98.8">7</text>
<text x="92.6" y="99.9">R7</text>
<text x="92.8" y="102">1k</text>
<text x="103.4" y="98.8">2</text>
<text x="116.1" y="101.3">1</text>
<text x="150.4" y="101.3">6</text>
<text x="155.7" y="97.1">10k</text>
<text x="214.7" y="101.2">LED5</text>
<text x="245.6" y="101.2">LED11</text>
<text x="275.9" y="99.9">LED17</text>
<text x="46.7" y="102.6">SP</text>
<text x="56.6" y="104.7">10k</text>
<text x="57.1" y="102.5">R4</text>
<text x="70" y="102.5">+</text>
<text x="72.9" y="104.5">U1B</text>
<text x="103.4" y="103.9">3</text>
<text x="105.5" y="105">+</text>
<text x="106.6" y="102.5">TL072</text>
<text x="108.6" y="106.8">U1A</text>
<text x="128.9" y="102.5">R10</text>
<text x="129" y="104.7">10k</text>
<text x="136.9" y="105.5" transform="rotate(-90 136.9 105.5)">2</text>
<text x="139.4" y="105.5" transform="rotate(-90 139.4 105.5)">1</text>
<text x="150.4" y="106.4">5</text>
<text x="152.5" y="107.5">+</text>
<text x="153.6" y="105">TL072</text>
<text x="163.1" y="103.9">7</text>
<text x="176.5" y="103.9">1</text>
<text x="176.5" y="106.4">2</text>
<text x="199.2" y="107.4" transform="rotate(-90 199.2 107.4)">GND</text>
<text x="206.3" y="106.3">R22</text>
<text x="206.5" y="104.2">10k</text>
<text x="229.7" y="107.4" transform="rotate(-90 229.7 107.4)">GND</text>
<text x="236.8" y="106.3">R30</text>
<text x="236.9" y="104.2">10k</text>
<text x="260.2" y="106.2" transform="rotate(-90 260.2 106.2)">GND</text>
<text x="267.3" y="105">R38</text>
<text x="267.4" y="103">10k</text>
<text x="27.9" y="108.8">H1</text>
<text x="27.9" y="111.4">MountingHole_Pad</text>
<text x="65.6" y="110.2" transform="rotate(-90 65.6 110.2)">R6</text>
<text x="67.9" y="111" transform="rotate(-90 67.9 111)">10k</text>
<text x="98.3" y="111.4">GND</text>
<text x="125.4" y="111.3" transform="rotate(-90 125.4 111.3)">Pterm</text>
<text x="132.3" y="111.4">Conn_01x02</text>
<text x="137.2" y="108.8">J5</text>
<text x="155.5" y="109.8">U2B</text>
<text x="176.5" y="109">3</text>
<text x="181.2" y="113.1" transform="rotate(-90 181.2 113.1)">J8</text>
<text x="183.7" y="112.9" transform="rotate(-90 183.7 112.9)">Conn_01x03</text>
<text x="204.7" y="111.4">LED6</text>
<text x="235.7" y="111.4">LED12</text>
<text x="257" y="113.1">2.2k</text>
<text x="265.9" y="110.1">LED18</text>
<text x="27.9" y="116.4">H2</text>
<text x="27.9" y="119">MountingHole_Pad</text>
<text x="154.5" y="115.4" transform="rotate(-90 154.5 115.4)">+Vcc</text>
<text x="196" y="114.4">2.2k</text>
<text x="196.2" y="116.4">R23</text>
<text x="226.5" y="114.4">2.2k</text>
<text x="226.7" y="116.4">R31</text>
<text x="257.1" y="115.2">R39</text>
<text x="266" y="119">D13</text>
<text x="27.9" y="124.1">H3</text>
<text x="62.7" y="121.5">GND</text>
<text x="104.1" y="120.2">D1</text>
<text x="106.7" y="125.3">integral</text>
<text x="114.2" y="120.2">D2</text>
<text x="123.1" y="124.2">1</text>
<text x="149.8" y="122.9">2</text>
<text x="153.4" y="120.7" transform="rotate(-90 153.4 120.7)">3</text>
<text x="154.5" y="125.2" transform="rotate(-90 154.5 125.2)">RV5</text>
<text x="156.8" y="125.2" transform="rotate(-90 156.8 125.2)">50k</text>
<text x="205.4" y="120.2">D5</text>
<text x="235.9" y="120.2">D9</text>
<text x="27.9" y="131.7">H4</text>
<text x="27.9" y="126.6">MountingHole_Pad</text>
<text x="108.5" y="131.9">SW2</text>
<text x="123.1" y="126.7">2</text>
<text x="127.9" y="127" transform="rotate(-90 127.9 127)">J10</text>
<text x="130.4" y="131.8" transform="rotate(-90 130.4 131.8)">Conn_01x02</text>
<text x="153.4" y="127.1" transform="rotate(-90 153.4 127.1)">1</text>
<text x="196" y="130.9">4.7k</text>
<text x="204.6" y="127.9">LED7</text>
<text x="226.5" y="130.9">4.7k</text>
<text x="235.2" y="127.9">LED13</text>
<text x="257" y="129.6">4.7k</text>
<text x="257.1" y="131.7">R40</text>
<text x="265.7" y="126.6">LED19</text>
<text x="10.3" y="135.9">C</text>
<text x="27.9" y="134.2">MountingHole_Pad</text>
<text x="91" y="133.3" transform="rotate(-90 91 133.3)">R8</text>
<text x="93.3" y="133.8" transform="rotate(-90 93.3 133.8)">10k</text>
<text x="103.5" y="132.9">10u</text>
<text x="115" y="132.9">10u</text>
<text x="154.5" y="136" transform="rotate(-90 154.5 136)">-Vee</text>
<text x="169.8" y="133.2" transform="rotate(-90 169.8 133.2)">+Vcc</text>
<text x="196.2" y="132.9">R24</text>
<text x="226.7" y="132.9">R32</text>
<text x="266.3" y="136.8">D14</text>
<text x="285.3" y="135.9">C</text>
<text x="91.4" y="142">1</text>
<text x="93.4" y="143.1">RV3</text>
<text x="95" y="139.8" transform="rotate(-90 95 139.8)">2</text>
<text x="97.7" y="142">3</text>
<text x="103.4" y="142">6</text>
<text x="104.1" y="138.3">C1</text>
<text x="115.5" y="138.5">C2</text>
<text x="169.8" y="142.7" transform="rotate(-90 169.8 142.7)">R43</text>
<text x="172.1" y="142.2" transform="rotate(-90 172.1 142.2)">1k</text>
<text x="205.4" y="138">D6</text>
<text x="235.5" y="138">D10</text>
<text x="35.2" y="147.1" transform="rotate(-90 35.2 147.1)">+Vcc</text>
<text x="93.4" y="145.9">50k</text>
<text x="103.4" y="147.1">5</text>
<text x="105.5" y="148.2">+</text>
<text x="106.6" y="145.6">TL072</text>
<text x="116.1" y="144.5">7</text>
<text x="128.9" y="145.6">R11</text>
<text x="129" y="147.9">10k</text>
<text x="136.9" y="148.7" transform="rotate(-90 136.9 148.7)">2</text>
<text x="139.4" y="148.7" transform="rotate(-90 139.4 148.7)">1</text>
<text x="148.9" y="148.2">C8</text>
<text x="168.7" y="148.7" transform="rotate(-90 168.7 148.7)">1</text>
<text x="196.3" y="148.7">10k</text>
<text x="204.6" y="145.6">LED8</text>
<text x="226.8" y="148.7">10k</text>
<text x="235.5" y="145.6">LED14</text>
<text x="257.1" y="149.5">R41</text>
<text x="257.3" y="147.4">10k</text>
<text x="266" y="144.4">LED20</text>
<text x="41.4" y="155.8">Conn_01x03</text>
<text x="98.3" y="155">GND</text>
<text x="108.5" y="150.2">U3B</text>
<text x="125.4" y="153.9" transform="rotate(-90 125.4 153.9)">Iterm</text>
<text x="132.3" y="154.5">Conn_01x02</text>
<text x="137.2" y="152">J6</text>
<text x="147.9" y="150.7">10u</text>
<text x="167.5" y="152.8" transform="rotate(-90 167.5 152.8)">50k</text>
<text x="168.7" y="155" transform="rotate(-90 168.7 155)">3</text>
<text x="169.8" y="153.1" transform="rotate(-90 169.8 153.1)">RV6</text>
<text x="171.4" y="150.9">2</text>
<text x="188.7" y="155">10k</text>
<text x="196.1" y="156">2</text>
<text x="196.2" y="150.7">R25</text>
<text x="202.9" y="153.1" transform="rotate(-90 202.9 153.1)">3</text>
<text x="205.7" y="155.8">BC327</text>
<text x="219.2" y="155">10k</text>
<text x="226.6" y="156">2</text>
<text x="226.7" y="150.7">R33</text>
<text x="233.4" y="153.1" transform="rotate(-90 233.4 153.1)">3</text>
<text x="236.2" y="155.8">BC327</text>
<text x="249.5" y="155.8">R42</text>
<text x="249.6" y="153.8">10k</text>
<text x="257.1" y="154.7">2</text>
<text x="263.9" y="151.8" transform="rotate(-90 263.9 151.8)">3</text>
<text x="266.7" y="154.5">BC327</text>
<text x="35.2" y="156.7" transform="rotate(-90 35.2 156.7)">R18</text>
<text x="37.4" y="156.2" transform="rotate(-90 37.4 156.2)">1k</text>
<text x="44.2" y="161.4" transform="rotate(-90 44.2 161.4)">1</text>
<text x="46.7" y="161.4" transform="rotate(-90 46.7 161.4)">2</text>
<text x="49.3" y="161.4" transform="rotate(-90 49.3 161.4)">3</text>
<text x="51.1" y="158.3">J3</text>
<text x="108" y="160.9">100n</text>
<text x="151.6" y="158.3">GND</text>
<text x="156.6" y="160.9">C9</text>
<text x="188.6" y="157.1">R26</text>
<text x="202.9" y="160.7" transform="rotate(-90 202.9 160.7)">1</text>
<text x="205.7" y="158.3">Q4</text>
<text x="219" y="157.1">R34</text>
<text x="233.4" y="160.7" transform="rotate(-90 233.4 160.7)">1</text>
<text x="236.2" y="158.3">Q5</text>
<text x="263.9" y="159.5" transform="rotate(-90 263.9 159.5)">1</text>
<text x="266.7" y="157.1">Q7</text>
<text x="13.2" y="166">10u</text>
<text x="14.3" y="163.4">C6</text>
<text x="32.9" y="166.7" transform="rotate(-90 32.9 166.7)">50k</text>
<text x="34" y="162.6" transform="rotate(-90 34 162.6)">1</text>
<text x="35.2" y="167.1" transform="rotate(-90 35.2 167.1)">RV1</text>
<text x="36.8" y="164.8">2</text>
<text x="59" y="163.6">2</text>
<text x="62.1" y="167.2">TL072</text>
<text x="71.7" y="166.1">1</text>
<text x="78.9" y="167.3">SP</text>
<text x="87.2" y="163.8" transform="rotate(-90 87.2 163.8)">R9</text>
<text x="89.5" y="164.6" transform="rotate(-90 89.5 164.6)">100</text>
<text x="109.1" y="166.2">C5</text>
<text x="155.5" y="163.4">10u</text>
<text x="167.5" y="162.3" transform="rotate(-90 167.5 162.3)">1k</text>
<text x="169.8" y="163.1" transform="rotate(-90 169.8 163.1)">R44</text>
<text x="186.4" y="164.7" transform="rotate(-90 186.4 164.7)">Pterm</text>
<text x="194.2" y="164.7">-Vee</text>
<text x="216.9" y="164" transform="rotate(-90 216.9 164)">Iterm</text>
<text x="224.6" y="164.7">-Vee</text>
<text x="247.3" y="163.4" transform="rotate(-90 247.3 163.4)">Dterm</text>
<text x="255.1" y="163.4">-Vee</text>
<text x="17" y="172.3">GND</text>
<text x="34" y="169" transform="rotate(-90 34 169)">3</text>
<text x="59" y="168.7">3</text>
<text x="61.1" y="169.8">+</text>
<text x="64.1" y="171.8">U4A</text>
<text x="79" y="173.6">0.33u</text>
<text x="88.1" y="173.6">C3</text>
<text x="105.3" y="172.5">1</text>
<text x="107.3" y="173.6">RV4</text>
<text x="109" y="170.3" transform="rotate(-90 109 170.3)">2</text>
<text x="111.7" y="172.5">3</text>
<text x="159.3" y="171.3">GND</text>
<text x="20.9" y="177.4">10u</text>
<text x="21.9" y="174.9">C7</text>
<text x="32.9" y="176.3" transform="rotate(-90 32.9 176.3)">1k</text>
<text x="35.2" y="177" transform="rotate(-90 35.2 177)">R17</text>
<text x="52" y="176.3">1</text>
<text x="52" y="178.8">2</text>
<text x="56.7" y="178.8" transform="rotate(-90 56.7 178.8)">J4</text>
<text x="91.2" y="178.7">0.33u</text>
<text x="107.4" y="176.1">50k</text>
<text x="169.8" y="174.1" transform="rotate(-90 169.8 174.1)">-Vee</text>
<text x="10.3" y="185.9">D</text>
<text x="24.6" y="185.3">GND</text>
<text x="59.3" y="183.4" transform="rotate(-90 59.3 183.4)">Conn_01x02</text>
<text x="92.6" y="184">C4</text>
<text x="103.4" y="185.2">3</text>
<text x="103.4" y="180.1">2</text>
<text x="106.6" y="183.7">TL072</text>
<text x="116.1" y="182.6">1</text>
<text x="128.9" y="183.7">R12</text>
<text x="285.3" y="185.9">D</text>
<text x="35.2" y="188.1" transform="rotate(-90 35.2 188.1)">-Vee</text>
<text x="47.5" y="186.5">GND</text>
<text x="105.5" y="186.3">+</text>
<text x="108.6" y="188.3">U3A</text>
<text x="129" y="186">10k</text>
<text x="136.9" y="186.8" transform="rotate(-90 136.9 186.8)">2</text>
<text x="137.2" y="190.1">J7</text>
<text x="139.4" y="186.8" transform="rotate(-90 139.4 186.8)">1</text>
<text x="98.3" y="192.9">GND</text>
<text x="125.4" y="192.6" transform="rotate(-90 125.4 192.6)">Dterm</text>
<text x="132.3" y="192.6">Conn_01x02</text>
<text x="35" y="199.9">1</text>
<text x="85" y="199.9">2</text>
<text x="135" y="199.9">3</text>
<text x="185" y="199.9">4</text>
<text x="235" y="199.9">5</text>
<text x="285" y="199.9">6</text>
</g>
</svg>
